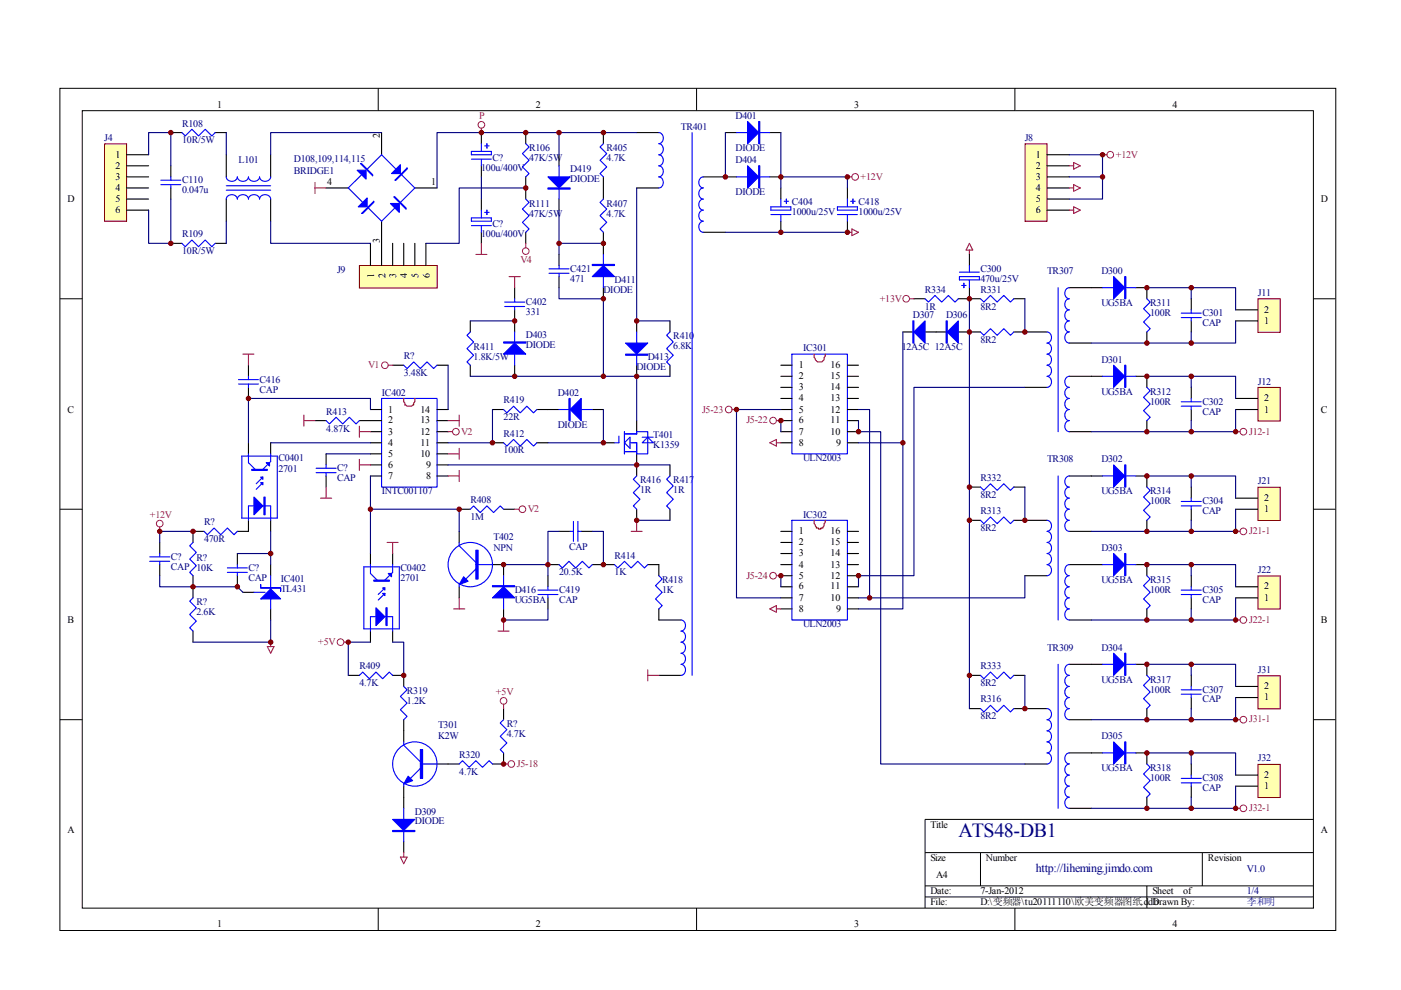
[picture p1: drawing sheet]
<svg xmlns="http://www.w3.org/2000/svg" width="297mm" height="210mm" viewBox="0 0 297 210" stroke-linecap="round" stroke-linejoin="round" font-family="sans-serif">
<g fill="none" stroke="#000" stroke-width=".21">
<path d="M12.7 18.7h270.5v178.6h-270.5zM80.2 18.7v4.7M147.7 18.7v4.7M215.2 18.7v4.7M17.4 23.5h261.1v169h-261.1zM12.7 63.3h4.7M278.4 63.3h4.7M12.7 108h4.7M278.4 108h4.7M12.7 152.6h4.7M278.4 152.6h4.7M278.4 173.7h-82.3v18.8"/>
<path d="M80.2 192.5v4.7M147.7 192.5v4.7M196.1 180.8h82.3M196.1 187.8h82.3M196.1 190.2h82.3M207.9 180.8v7M215.2 192.5v4.7M243.2 187.8v4.7M254.9 180.8v7"/>
</g>
<path d="M135 28.1h4.7M135 39.9h4.7M149.1 37.5h4.7M149.1 49.3h4.7M139.7 131.5h4.7M139.7 143.2h4.7" fill="none" stroke="#000" stroke-width=".23"/>
<path d="M139.7 28.1a1.2 1.2 0 0 1 .9 1.2 1.2 1.2 0 0 1-.9 1.2 1.2 1.2 0 0 1 .9 1.1 1.2 1.2 0 0 1-.9 1.2 1.2 1.2 0 0 1 .9 1.2 1.2 1.2 0 0 1-.9 1.2 1.2 1.2 0 0 1 .9 1.1 1.2 1.2 0 0 1-.9 1.2 1.2 1.2 0 0 1 .9 1.2 1.2 1.2 0 0 1-.9 1.2M149.1 37.5a1.2 1.2 0 0 0-.9 1.2 1.2 1.2 0 0 0 .9 1.2 1.2 1.2 0 0 0-.9 1.1 1.2 1.2 0 0 0 .9 1.2 1.2 1.2 0 0 0-.9 1.2 1.2 1.2 0 0 0 .9 1.2 1.2 1.2 0 0 0-.9 1.1 1.2 1.2 0 0 0 .9 1.2 1.2 1.2 0 0 0-.9 1.2 1.2 1.2 0 0 0 .9 1.2M144.4 131.5a1.2 1.2 0 0 1 .9 1.1 1.2 1.2 0 0 1-.9 1.2 1.2 1.2 0 0 1 .9 1.2 1.2 1.2 0 0 1-.9 1.2 1.2 1.2 0 0 1 .9 1.1 1.2 1.2 0 0 1-.9 1.2 1.2 1.2 0 0 1 .9 1.2 1.2 1.2 0 0 1-.9 1.2 1.2 1.2 0 0 1 .9 1.1 1.2 1.2 0 0 1-.9 1.2" fill="none" stroke="#00f" stroke-width=".23"/>
<path d="M22.3 30.6h4.5v16.3h-4.5z" fill="#ffffb0"/>
<path d="M22.2 30.5h4.6v16.4h-4.6z" fill="none" stroke="#800000" stroke-width=".21"/>
<g fill="none" stroke="#000" stroke-width=".23">
<path d="M26.8 32.8h4.7M26.8 35.2h4.7M26.8 37.5h4.7M26.8 39.9h4.7M36.2 28.1h2.4M36.2 35.2v2.3M36.2 39.9v2.3M45.6 28.1h2.4M69.1 39.9h4.7M80.9 28.1v4.7M88 39.9h4.7M111.5 28.1v2.4"/>
<path d="M111.5 37.5v4.7M26.8 42.2h4.7M26.8 44.6h4.7M36.2 51.6h2.4M45.6 51.6h2.4M80.9 46.9v4.7M111.5 49.3v2.3"/>
</g>
<g fill="none" stroke="#00f" stroke-width=".23">
<path d="M34.1 38.2h4.2M34.1 39.2h4.2M36.2 37.5v.7M36.2 39.2v.7M38.6 28.1l.7 .7 1.4-1.4 1.4 1.4 1.4-1.4 1.4 1.4 .7-.7M76.4 34.7h.3l2.3 2.3v.3zM76.7 37l-2.9 2.9 3.1 3M77.8 35.9l3.1-3.1 3.1 3.1M83.7 38.2l2.6-2.6v.3l-2.3 2.3zM85.1 37l2.9 2.9-3.1 3M111.5 30.5l.7 .7-1.4 1.4 1.4 1.4-1.4 1.4 1.4 1.4-.7 .7M38.6 51.6l.7 .7 1.4-1.4 1.4 1.4 1.4-1.4 1.4 1.4 .7-.7"/>
<path d="M76.7 45.3l2.6-2.6v.2l-2.4 2.4zM78.1 44.1l2.8 2.8 2.8-2.8M83.5 41.7h.2l2.4 2.4v.2zM111.5 42.2l.7 .7-1.4 1.4 1.4 1.4-1.4 1.4 1.4 1.4-.7 .8"/>
</g>
<g fill="#00f" stroke="#00f" stroke-width=".23">
<path d="M75.7 36.1h1.9v1.9z"/>
<path d="M84.9 34.9v1.9h-1.9z"/>
<path d="M82.8 43.1h1.9v1.9z"/>
<path d="M76 43.9l1.8-1.9v1.9z"/>
</g>
<path d="M76.3 56.4h16.4v4.7h-16.4z" fill="#ffffb0"/>
<path d="M76.2 56.3h16.5v4.8h-16.5z" fill="none" stroke="#800000" stroke-width=".21"/>
<g fill="none" stroke="#000" stroke-width=".23">
<path d="M102.1 28.1v2.4M102.1 35.2v2.3M118.5 32.8v2.4M127.9 28.1v2.4M127.9 37.5v4.7M153.8 28.1h2.4M153.8 37.5h2.4M163.2 28.1h2.4M163.2 37.5h2.4M165.6 39.9v2.3M179.7 39.9v2.3M78.5 51.6v4.7"/>
<path d="M80.9 51.6v4.7M83.2 51.6v4.7M85.6 51.6v4.7M88 51.6v4.7M90.3 51.6v4.7M102.1 42.2v2.4M102.1 49.3v2.3M118.5 42.2v2.4M118.5 53.9v2.4M118.5 58.6v2.4M127.9 49.3v4.6M165.6 46.9v2.4"/>
<path d="M179.7 46.9v2.4M52.7 77.4v2.4M83.2 77.4h2.4M92.7 77.4h2.3M99.7 68v2.4M99.7 77.4v2.4M109.1 61v2.3M109.1 65.7v4.7M109.1 77.4v2.4M127.9 61v2.3M135 68v2.4M135 77.4v2.4"/>
<path d="M142 68v2.4M142 77.4v2.4M52.7 82.1v2.4M52.7 93.9v2.3M57.4 93.9v2.3M66.8 89.2h2.3M69.1 96.2v2.4M76.2 89.2h4.7M78.5 86.8h2.4M78.5 93.9h2.4M78.5 91.5h2.4M78.5 96.2h2.4"/>
<path d="M78.5 98.6h2.4M92.7 86.8h2.3M92.7 89.2h2.3M92.7 93.9h2.3M92.7 91.5h2.3M92.7 96.2h2.3M92.7 98.6h2.3M104.4 86.8h2.4M104.4 93.9h2.4M113.8 86.8h4.7M113.8 93.9h2.4M125.6 86.8h2.3"/>
<path d="M127.9 93.9h2.4M135 89.2v2.3M135 96.2v4.7M142 98.6v2.3M33.9 115v2.4M33.9 119.7v2.4M43.3 112.7h-2.4v2.3M50.3 117.4v2.3M52.7 110.3v2.4h-2.4M57.4 110.3v2.4M57.4 119.7v2.4M69.1 100.9v2.4"/>
<path d="M78.5 117.4v2.3M78.5 100.9h2.4M83.2 117.4v2.3M92.7 100.9h2.3M97.4 112.7v2.3M97.4 108h2.3M104.4 119.7h2.4v2.4M106.8 108h2.3M116.2 119.7h2.3M118.5 112.7h2.4M123.2 112.7h2.4M125.6 119.7h4.7"/>
<path d="M135 108v2.3M137.3 119.7h2.4v2.4M142 108v2.3M40.9 122.1v4.7M40.9 133.8v2.4M50.3 122.1v2.3M51.5 125.6h2.4M57.4 129.1v2.4M78.5 133.8v2.4M83.2 133.8v2.4M97.4 124.4v2.4M106.8 129.1v2.4"/>
<path d="M116.2 122.1v2.3M116.2 126.8v2.3M139.7 129.1v2.4M73.8 143.2h2.4M83.2 143.2h2.4v2.3M85.6 152.6v4.7M106.8 159.6v2.4h-2.4M106.8 150.2v2.4M85.6 166.7v4.7M85.6 178.4v2.4M92.7 162h4.7"/>
</g>
<g fill="none" stroke="#00f" stroke-width=".23">
<path d="M99.9 32.1h4.3v.7h-4.3zM99.9 33.7h4.3M102.1 30.5v1.6M102.1 33.7v1.5M102.8 30.9h.9M103.2 30.5v.9M118.5 35.2v7M127.9 30.5l-.7 .7 1.4 1.4-1.4 1.4 1.4 1.4-1.4 1.4 .7 .7M146.7 28.1v115.1M156.2 28.1h7M156.2 37.5h7M99.9 46.2h4.3v.7h-4.3z"/>
<path d="M99.9 47.8h4.3M102.1 44.6v1.6M102.1 47.8v1.5M102.8 45h.9M103.2 44.6v.9M116.4 57h4.2M116.4 57.9h4.2M118.5 56.3v.7M118.5 57.9v.7M127.9 42.2l-.7 .7 1.4 1.4-1.4 1.4 1.4 1.4-1.4 1.4 .7 .8M127.9 53.9v7.1M163.4 43.9h4.3v.7h-4.3z"/>
<path d="M163.4 45.5h4.3M165.6 42.2v1.7M165.6 45.5v1.4M166.3 42.7h.9M166.7 42.2v.9M177.6 45.5h4.2M177.6 43.9h4.2v.7h-4.2zM179.7 42.2v1.7M179.7 45.5v1.4M180.4 42.7h.9M180.8 42.2v.9M52.7 79.8v.7"/>
<path d="M85.6 77.4l.7 .7 1.4-1.4 1.4 1.4 1.4-1.4 1.4 1.4 .8-.7M99.7 70.4l-.7 .7 1.4 1.4-1.4 1.4 1.4 1.4-1.4 1.4 .7 .7M107 64h4.2M107 65h4.2M109.1 63.3v.7M109.1 65v.7M109.1 70.4v7M135 70.4v7M142 70.4l-.7 .7 1.4 1.4-1.4 1.4 1.4 1.4-1.4 1.4 .7 .7M50.6 81.4h4.2M50.6 80.5h4.2M51.3 96.7h7.5v13.1h-7.5z"/>
<path d="M52.7 96.2v1.9l1.4 1.4M52.7 81.4v.7M57.4 96.2v1.7l-1.7 1.6M67 99.3h4.3M69.1 89.2l.7 .7 1.5-1.4 1.4 1.4 1.4-1.4 1.4 1.4 .7-.7M69.1 98.6v.7M80.9 84.5h11.8v18.8h-11.8zM106.8 86.8l.7 .7 1.4-1.4 1.4 1.4 1.4-1.4 1.4 1.4 .7-.7M106.8 93.9l.7 .7 1.4-1.4 1.4 1.4 1.4-1.4 1.4 1.4 .7-.7M118.5 86.8h7.1M131.2 92.5v1.4h-.9M132.4 92h2.6v-.5h2.3v4.7h-2.3v-2.3h-1.4"/>
<path d="M132.4 91.5v4.7M132.4 95.8h2.6M132.4 93.9l1.2-1.2v2.4zM136.2 93.9l1.1-1.2 1.2 1.2zM136.2 92.7h2.3M31.7 118.1h4.3M31.7 119h4.3M33.9 117.4v.7M33.9 119v.7M40.9 115l-.7 .7 1.4 1.4-1.4 1.4 1.4 1.4-1.4 1.5 .7 .7M43.3 112.7l.7 .7 1.4-1.4 1.4 1.4 1.4-1.4 1.4 1.4 .7-.7M50.3 119.7v.7"/>
<path d="M52.7 110.3v-3h4.7v3M55.7 102.3l-1.4 1.4M55.7 101.2l-1.4 1.4M67 100.2h4.3M69.1 100.2v.7M78.5 119.7v1.9l1.5 1.4M83.2 119.7v1.7l-1.6 1.6M97.4 115v.7l3.5 3.5M99.7 108l.7-.7 1.4 1.4 1.4-1.4 1.4 1.4 1.5-1.4 .7 .7M100.9 119.7h3.5M118.5 119.7l.7 .7 1.4-1.4 1.5 1.4 1.4-1.4 1.4 1.4 .7-.7M120.9 112.7h.7"/>
<path d="M121.6 110.6v4.2M122.5 112.7h.7M122.5 110.6v4.2M130.3 119.7l.7 .7 1.4-1.4 1.4 1.4 1.4-1.4 1.4 1.4 .7-.7M135 100.9l-.7 .7 1.4 1.4-1.4 1.4 1.4 1.5-1.4 1.4 .7 .7M142 100.9l-.7 .7 1.4 1.4-1.4 1.4 1.4 1.5-1.4 1.4 .7 .7M40.9 126.8l-.7 .7 1.4 1.4-1.4 1.4 1.4 1.4-1.4 1.4 .7 .7M48.2 121.4h4.2M48.2 120.4h4.2M50.3 121.4v.7M53.9 125.6h2.3M57.4 122.1v7"/>
<path d="M77.1 120.2h7.6v13.1h-7.6zM78.5 133.8v-3h4.7v3M81.6 125.8l-1.4 1.4M81.6 124.6l-1.4 1.5M97.4 123.9v.5M100.9 120.7l-2.1 2.1M106.8 122.1v7M114.1 125.1h4.2M114.1 126.1h4.2M116.2 124.4v.7M116.2 126.1v.7M139.7 122.1l.7 .7-1.4 1.4 1.4 1.4-1.4 1.4 1.4 1.4-.7 .7"/>
<path d="M76.2 143.2l.7-.7 1.4 1.4 1.4-1.4 1.4 1.4 1.4-1.4 .7 .7M85.6 145.5l.7 .8-1.4 1.4 1.4 1.4-1.4 1.4 1.4 1.4-.7 .7M85.6 157.3v.7l3.5 3.5M106.8 152.6l-.7 .7 1.4 1.4-1.4 1.4 1.4 1.4-1.4 1.4 .7 .7M85.6 166.2v.5M85.6 171.4v7M89.1 162.9l-2.1 2.1M89.1 162h3.6M97.4 162l.7-.7 1.4 1.4 1.4-1.4 1.4 1.4 1.4-1.4 .7 .7"/>
<circle cx="99.7" cy="119.7" r="4.7"/>
<circle cx="88" cy="162" r="4.7"/>
</g>
<g fill="#00f" stroke="#00f" stroke-width=".23">
<path d="M116.2 37.5h4.7l-2.4 2.4z"/>
<path d="M125.6 58.6l2.3-2.3 2.4 2.3z"/>
<path d="M109.1 72.7l2.4 2.4h-4.7z"/>
<path d="M132.6 72.7h4.7l-2.3 2.4z"/>
<path d="M120.9 86.8l2.3-2.3v4.7z"/>
<path d="M158.5 25.8l2.4 2.3-2.4 2.4z"/>
<path d="M158.5 35.2l2.4 2.3-2.4 2.4z"/>
<path d="M53.9 105.4l1.8 1.9-1.8 1.8z"/>
<path d="M55.3 101.2h.4v.4z"/>
<path d="M55.3 102.3h.4v.5z"/>
<path d="M56.4 98.1h.7v.7z"/>
<path d="M55.3 127l2.1-2.1 2.1 2.1z"/>
<path d="M79.7 128.9l1.9 1.9-1.9 1.8z"/>
<path d="M81.1 124.6h.5v.5z"/>
<path d="M81.1 125.8h.5v.5z"/>
<path d="M82.3 121.6h.7v.7z"/>
<path d="M98.3 122.3l.9 .9-1.8 .7z"/>
<path d="M86.5 164.6l1 .9-1.9 .7z"/>
<path d="M83.2 173.7h4.8l-2.4 2.4z"/>
<path d="M106.8 124.4l2.3 2.4h-4.7z"/>
<path d="M116.2 39.9h4.7v.2h-4.7z" fill-rule="evenodd"/>
<path d="M125.6 56.1h4.7v.2h-4.7z" fill-rule="evenodd"/>
<path d="M106.8 72.5h4.7v.2h-4.7z" fill-rule="evenodd"/>
<path d="M132.6 75.1h4.7v.2h-4.7z" fill-rule="evenodd"/>
<path d="M120.6 84.5h.3v4.7h-.3z" fill-rule="evenodd"/>
<path d="M160.9 25.8h.2v4.7h-.2z" fill-rule="evenodd"/>
<path d="M160.9 35.2h.2v4.7h-.2z" fill-rule="evenodd"/>
<path d="M56 105.4h.2v3.7h-.2z" fill-rule="evenodd"/>
<path d="M53.4 99.5h3.3v.2h-3.3z" fill-rule="evenodd"/>
<path d="M55.3 123.9v.7h4.2v.7v-.7h-4.2z" fill-rule="evenodd"/>
<path d="M81.8 128.9h.3v3.7h-.3z" fill-rule="evenodd"/>
<path d="M79.3 123h3.2v.2h-3.2z" fill-rule="evenodd"/>
<path d="M100.9 116.7h.5v6.1h-.5z" fill-rule="evenodd"/>
<path d="M89.1 158.9h.5v6.1h-.5z" fill-rule="evenodd"/>
<path d="M83.2 176.1h4.8v.2h-4.8z" fill-rule="evenodd"/>
<path d="M104.4 124.2h4.7v.2h-4.7z" fill-rule="evenodd"/>
</g>
<g fill="none" stroke="#000080" stroke-width=".23">
<path d="M31.5 32.8v-4.7h4.7v7.1M78.5 28.1h2.4M102.1 37.5v4.7M111.5 39.9h-14.1v11.7h-7.1M118.5 28.1v4.7M135 28.1h-42.3v11.8M135 39.9v28.1h7M153.8 28.1v9.4M165.6 39.9v-2.4h14.1v2.4M165.6 28.1v9.4M36.2 42.2v9.4h-4.7v-7M118.5 44.6v7h9.4"/>
<path d="M118.5 51.6v2.3M153.8 49.3h25.9M95 77.4v9.4M99.7 79.8h42.3M99.7 68h9.4M118.5 61v2.3h9.4v16.5M135 79.8v9.4M57.4 93.9h21.1M69.1 96.2h9.4M78.5 86.8v-2.3h-25.8v9.4M95 98.6h47M104.4 86.8v7.1h-9.4"/>
<path d="M127.9 86.8v7.1h-11.7M40.9 112.7h-7v2.3M50.3 117.4h7.1M57.4 112.7v7M78.5 100.9v7.1h18.9v4.7M78.5 108v9.4M106.8 119.7h9.4v2.4M118.5 112.7h-2.3v7M125.6 112.7h2.3v7M135 110.3h7M33.9 122.1v2.3h16.4l1.2 1.2M57.4 131.5v4.7h-16.5"/>
<path d="M78.5 136.2h-4.7v7M83.2 136.2h2.4v7M116.2 129.1v2.4h-9.4"/>
</g>
<g fill="#800000" stroke="#800000" stroke-width=".21">
<circle cx="36.2" cy="28.1" r=".47"/>
<circle cx="36.2" cy="51.6" r=".47"/>
</g>
<g fill="none" stroke="#a1006a" stroke-width=".23">
<path d="M66.8 38.7v2.3M66.8 39.9h2.3M102.1 27.2v.9M179.7 37.5h.9M100.9 53.9h2.3M102.1 51.6v2.3M107.9 58.6h2.4M109.1 58.6v2.4M111.5 51.6v.9M179.7 49.3h.9M180.6 48.5l1.4 .8-1.4 .7zM51.5 75.1h2.4"/>
<path d="M52.7 75.1v2.3M82.3 77.4h.9M64.4 88v2.4M64.4 89.2h2.4M76.2 90.4v2.3M76.2 97.4v2.3M76.2 98.6h2.3M76.2 91.5h2.3M95 96.2h2.4M95 91.5h.9M95 89.2h2.4M97.4 88v2.4"/>
<path d="M97.4 95.1v2.3M97.4 99.7v2.4M33.9 111.7v1M68 105.6h2.3M69.1 103.3v2.3M82.1 115h2.3M83.2 115v2.4M95 100.9h2.4M109.1 108h1M133.8 112.7h2.4M135 110.3v2.4M56.7 137.1h1.4l-.7 1.4z"/>
<path d="M57.4 136.2v.9M72.9 136.2h.9M96.2 129.1h2.3M97.4 126.8v2.3M105.6 133.8h2.3M106.8 131.5v2.3M106.8 149.3v.9M137.3 142v2.4M137.3 143.2h2.4M106.8 162h.9M84.9 181.7h1.4l-.7 1.4zM85.6 180.8v.9"/>
</g>
<path d="M85.6 84.5v.7l.2 .2v.5a2.01 2.01 0 0 0 1.9 0v-.5l.3-.2v-.7" fill="none" stroke="#f00" stroke-width=".23"/>
<g fill="none" stroke="#a1006a" stroke-width=".21">
<circle cx="102.1" cy="26.5" r=".71"/>
<circle cx="181.3" cy="37.5" r=".71"/>
<circle cx="111.5" cy="53.2" r=".7"/>
<circle cx="81.6" cy="77.4" r=".7"/>
<circle cx="96.7" cy="91.5" r=".7"/>
<circle cx="33.9" cy="111" r=".71"/>
<circle cx="110.8" cy="108" r=".71"/>
<circle cx="72.2" cy="136.2" r=".71"/>
<circle cx="106.8" cy="148.6" r=".71"/>
<circle cx="108.4" cy="162" r=".7"/>
</g>
<path d="M217.4 30.6h4.6v16.3h-4.6z" fill="#ffffb0"/>
<path d="M217.3 30.5h4.7v16.4h-4.7z" fill="none" stroke="#800000" stroke-width=".21"/>
<g fill="none" stroke="#000" stroke-width=".23">
<path d="M48 32.8v4.7M57.4 32.8v4.7M222 32.8h4.7M222 35.2h4.7M222 37.5h4.7M222 39.9h4.7M48 42.2v4.7M57.4 42.2v4.7M222 42.2h4.7M222 44.6h4.7M205.5 70.4h2.4M205.5 63.3h2.4"/>
<path d="M214.9 70.4h7.1M214.9 63.3h2.4M226.7 72.7h4.7M226.7 61h7.1M226.7 79.8h7.1M240.8 61h2.4v2.3M240.8 79.8h2.4v2.3M243.2 70.4v2.3M252.6 63.3v2.4M252.6 68v2.4M217.3 82.1h4.7M226.7 91.5h4.7"/>
<path d="M243.2 89.2v2.3M252.6 82.1v2.4M252.6 86.8v2.4"/>
</g>
<circle cx="235.4" cy="32.8" r=".71" fill="none" stroke="#a1006a" stroke-width=".21"/>
<path d="M226.7 35.2h.9M226.7 39.9h.9M227.6 34.5l1.4 .7-1.4 .7zM227.6 39.2l1.4 .7-1.4 .7zM233.8 32.8h.9M226.7 44.6h.9M227.6 43.9l1.4 .7-1.4 .7z" fill="none" stroke="#a1006a" stroke-width=".23"/>
<path d="M48 28.1v4.7M78.5 28.1h-21.1v4.7M226.7 32.8h7.1v9.4h-7.1M226.7 37.5h7.1M48 46.9v4.7M57.4 46.9v4.7h21.1" fill="none" stroke="#000080" stroke-width=".23"/>
<g fill="none" stroke="#00f" stroke-width=".23">
<path d="M48 37.5a1.21 1.21 0 0 0 1.1 .9 1.21 1.21 0 0 0 1.2-.9 1.21 1.21 0 0 0 1.2 1 1.21 1.21 0 0 0 1.2-1 1.21 1.21 0 0 0 1.2 .9 1.21 1.21 0 0 0 1.1-.9 1.21 1.21 0 0 0 1.2 1 1.21 1.21 0 0 0 1.2-1M48 39.4h9.4M48 42.2a1.21 1.21 0 0 1 1.1-.9 1.21 1.21 0 0 1 1.2 .9 1.21 1.21 0 0 1 1.2-.9 1.21 1.21 0 0 1 1.2 .9 1.2 1.2 0 0 1 1.2-.9 1.2 1.2 0 0 1 1.1 .9 1.21 1.21 0 0 1 1.2-.9 1.21 1.21 0 0 1 1.2 .9M48 40.3h9.4M207.9 70.4l.7 .7 1.4-1.4 1.4 1.4 1.4-1.4 1.4 1.4 .7-.7M207.9 63.3l.7 .7 1.4-1.4 1.4 1.4 1.4-1.4 1.4 1.4 .7-.7M222 70.4a1.2 1.2 0 0 1 .9 1.2 1.2 1.2 0 0 1-.9 1.1 1.2 1.2 0 0 1 .9 1.2 1.2 1.2 0 0 1-.9 1.2 1.2 1.2 0 0 1 .9 1.2 1.2 1.2 0 0 1-.9 1.1 1.2 1.2 0 0 1 .9 1.2 1.2 1.2 0 0 1-.9 1.2 1.2 1.2 0 0 1 .9 1.2 1.2 1.2 0 0 1-.9 1.1M224.3 61v30.5M226.7 65.7a1.2 1.2 0 0 0-.9 1.2 1.2 1.2 0 0 0 .9 1.1 1.2 1.2 0 0 0-.9 1.2 1.2 1.2 0 0 0 .9 1.2 1.2 1.2 0 0 0-.9 1.2 1.2 1.2 0 0 0 .9 1.1M226.7 61a1.2 1.2 0 0 0-.9 1.2 1.2 1.2 0 0 0 .9 1.1 1.2 1.2 0 0 0-.9 1.2 1.2 1.2 0 0 0 .9 1.2M226.7 79.8a1.2 1.2 0 0 0-.9 1.2 1.2 1.2 0 0 0 .9 1.1 1.2 1.2 0 0 0-.9 1.2 1.2 1.2 0 0 0 .9 1.2 1.2 1.2 0 0 0-.9 1.2 1.2 1.2 0 0 0 .9 1.1 1.2 1.2 0 0 0-.9 1.2 1.2 1.2 0 0 0 .9 1.2 1.2 1.2 0 0 0-.9 1.2 1.2 1.2 0 0 0 .9 1.1M233.8 61h7"/>
<path d="M233.8 79.8h7M243.2 63.3l.7 .7-1.4 1.5 1.4 1.4-1.4 1.4 1.4 1.4-.7 .7M250.4 66.4h4.3M250.4 67.3h4.3M252.6 65.7v.7M252.6 67.3v.7M243.2 82.1l.7 .7-1.4 1.4 1.4 1.5-1.4 1.4 1.4 1.4-.7 .7M250.4 85.2h4.3M250.4 86.1h4.3M252.6 84.5v.7M252.6 86.1v.7"/>
</g>
<g fill="#800000" stroke="#800000" stroke-width=".21">
<circle cx="153.8" cy="37.5" r=".47"/>
<circle cx="111.5" cy="28.1" r=".47"/>
<circle cx="111.5" cy="39.9" r=".47"/>
<circle cx="102.1" cy="28.1" r=".47"/>
<circle cx="127.9" cy="28.1" r=".47"/>
<circle cx="127.9" cy="51.6" r=".47"/>
<circle cx="40.9" cy="112.7" r=".47"/>
<circle cx="135" cy="110.3" r=".47"/>
<circle cx="135" cy="98.6" r=".47"/>
<circle cx="104.4" cy="93.9" r=".47"/>
<circle cx="40.9" cy="124.4" r=".47"/>
<circle cx="127.9" cy="93.9" r=".47"/>
<circle cx="127.9" cy="63.3" r=".47"/>
<circle cx="109.1" cy="79.8" r=".47"/>
<circle cx="109.1" cy="68" r=".47"/>
<circle cx="135" cy="68" r=".47"/>
<circle cx="135" cy="79.8" r=".47"/>
<circle cx="118.5" cy="51.6" r=".47"/>
<circle cx="118.5" cy="28.1" r=".47"/>
<circle cx="127.9" cy="79.8" r=".47"/>
<circle cx="165.6" cy="37.5" r=".47"/>
<circle cx="165.6" cy="49.3" r=".47"/>
<circle cx="179.7" cy="49.2" r=".47"/>
<circle cx="179.7" cy="37.5" r=".47"/>
<circle cx="52.7" cy="84.5" r=".47"/>
<circle cx="50.3" cy="124.4" r=".47"/>
<circle cx="57.4" cy="117.4" r=".47"/>
<circle cx="57.4" cy="136.2" r=".47"/>
<circle cx="106.8" cy="119.7" r=".47"/>
<circle cx="127.9" cy="119.7" r=".47"/>
<circle cx="116.2" cy="119.7" r=".47"/>
<circle cx="106.8" cy="162" r=".47"/>
<circle cx="85.6" cy="143.2" r=".47"/>
<circle cx="97.4" cy="108" r=".47"/>
<circle cx="106.8" cy="131.5" r=".47"/>
<circle cx="78.5" cy="108" r=".47"/>
<circle cx="73.8" cy="136.2" r=".47"/>
<circle cx="233.8" cy="32.8" r=".47"/>
<circle cx="233.8" cy="37.5" r=".47"/>
</g>
<g fill="#00f" stroke="#00f" stroke-width=".23">
<path d="M236.1 58.6l2.4 2.4-2.4 2.3z"/>
<path d="M236.1 77.4l2.4 2.4-2.4 2.3z"/>
<path d="M238.5 58.6h.2v4.7h-.2z" fill-rule="evenodd"/>
<path d="M238.5 77.4h.2v4.7h-.2z" fill-rule="evenodd"/>
</g>
<path d="M266.8 63.4h4.6v7.1h-4.6z" fill="#ffffb0"/>
<path d="M266.7 63.3h4.7v7.2h-4.7z" fill="none" stroke="#800000" stroke-width=".21"/>
<path d="M262 68h4.7M262 65.7h4.7" fill="none" stroke="#000" stroke-width=".23"/>
<path d="M266.8 82.2h4.6v7.1h-4.6z" fill="#ffffb0"/>
<path d="M266.7 82.1h4.7v7.2h-4.7z" fill="none" stroke="#800000" stroke-width=".21"/>
<g fill="none" stroke="#000" stroke-width=".23">
<path d="M262 86.8h4.7M262 84.5h4.7M205.5 110.3h2.4M205.5 103.3h2.4M214.9 110.3h7.1M214.9 103.3h2.4M226.7 112.7h4.7M226.7 100.9h7.1M226.7 119.7h7.1M240.8 100.9h2.4v2.4M240.8 119.7h2.4v2.4M243.2 110.3v2.4"/>
<path d="M252.6 103.3v2.3M252.6 108v2.3M217.3 122.1h4.7M226.7 131.5h4.7M243.2 129.1v2.4M252.6 122.1v2.3M252.6 126.8v2.3"/>
</g>
<path d="M217.3 63.3v7.1M243.2 61h18.8v4.7M243.2 79.8h18.8v4.7M252.6 61v2.3M252.6 70.4v2.3M252.6 79.8v2.3M262 68v4.7h-30.6M252.6 89.2v2.3M262 86.8v4.7h-30.6" fill="none" stroke="#000080" stroke-width=".23"/>
<g fill="#800000" stroke="#800000" stroke-width=".21">
<circle cx="217.3" cy="70.4" r=".47"/>
<circle cx="243.2" cy="61" r=".47"/>
<circle cx="243.2" cy="79.8" r=".47"/>
<circle cx="243.2" cy="72.7" r=".47"/>
<circle cx="243.2" cy="91.5" r=".47"/>
<circle cx="252.6" cy="61" r=".47"/>
<circle cx="252.6" cy="72.7" r=".47"/>
<circle cx="252.6" cy="79.8" r=".47"/>
<circle cx="252.6" cy="91.5" r=".47"/>
</g>
<g fill="none" stroke="#00f" stroke-width=".23">
<path d="M207.9 110.3l.7 .7 1.4-1.4 1.4 1.4 1.4-1.4 1.4 1.4 .7-.7M207.9 103.3l.7 .7 1.4-1.4 1.4 1.4 1.4-1.4 1.4 1.4 .7-.7M222 110.3a1.2 1.2 0 0 1 .9 1.2 1.2 1.2 0 0 1-.9 1.2 1.2 1.2 0 0 1 .9 1.1 1.2 1.2 0 0 1-.9 1.2 1.2 1.2 0 0 1 .9 1.2 1.2 1.2 0 0 1-.9 1.2 1.2 1.2 0 0 1 .9 1.1 1.2 1.2 0 0 1-.9 1.2 1.2 1.2 0 0 1 .9 1.2 1.2 1.2 0 0 1-.9 1.2M224.3 100.9v30.6M226.7 100.9a1.2 1.2 0 0 0-.9 1.2 1.2 1.2 0 0 0 .9 1.2 1.2 1.2 0 0 0-.9 1.1 1.2 1.2 0 0 0 .9 1.2 1.2 1.2 0 0 0-.9 1.2 1.2 1.2 0 0 0 .9 1.2 1.21 1.21 0 0 0-.9 1.1 1.21 1.21 0 0 0 .9 1.2 1.2 1.2 0 0 0-.9 1.2 1.2 1.2 0 0 0 .9 1.2M226.7 119.7a1.2 1.2 0 0 0-.9 1.2 1.2 1.2 0 0 0 .9 1.2 1.2 1.2 0 0 0-.9 1.1 1.2 1.2 0 0 0 .9 1.2 1.2 1.2 0 0 0-.9 1.2 1.2 1.2 0 0 0 .9 1.2M233.8 100.9h7M233.8 119.7h7M243.2 103.3l.7 .7-1.4 1.4 1.4 1.4-1.4 1.4 1.4 1.4-.7 .7M250.4 106.3h4.3M250.4 107.3h4.3M252.6 105.6v.7"/>
<path d="M252.6 107.3v.7M226.7 126.8a1.2 1.2 0 0 0-.9 1.1 1.2 1.2 0 0 0 .9 1.2 1.2 1.2 0 0 0-.9 1.2 1.2 1.2 0 0 0 .9 1.2M243.2 122.1l.7 .7-1.4 1.4 1.4 1.4-1.4 1.4 1.4 1.4-.7 .7M250.4 125.1h4.3M250.4 126.1h4.3M252.6 124.4v.7M252.6 126.1v.7"/>
</g>
<g fill="#00f" stroke="#00f" stroke-width=".23">
<path d="M236.1 98.6l2.4 2.3-2.4 2.4z"/>
<path d="M236.1 117.4l2.4 2.3-2.4 2.4z"/>
<path d="M238.5 98.6h.2v4.7h-.2z" fill-rule="evenodd"/>
<path d="M238.5 117.4h.2v4.7h-.2z" fill-rule="evenodd"/>
</g>
<path d="M266.8 103.4h4.6v6.9h-4.6z" fill="#ffffb0"/>
<path d="M266.7 103.3h4.7v7h-4.7z" fill="none" stroke="#800000" stroke-width=".21"/>
<path d="M262 108h4.7M262 105.6h4.7" fill="none" stroke="#000" stroke-width=".23"/>
<path d="M266.8 122.2h4.6v6.9h-4.6z" fill="#ffffb0"/>
<path d="M266.7 122.1h4.7v7h-4.7z" fill="none" stroke="#800000" stroke-width=".21"/>
<g fill="none" stroke="#000" stroke-width=".23">
<path d="M262 126.8h4.7M262 124.4h4.7M205.5 150.2h2.4M205.5 143.2h2.4M214.9 150.2h7.1M214.9 143.2h2.4M226.7 152.6h4.7M226.7 140.9h7.1M226.7 159.6h7.1M240.8 140.9h2.4v2.3M240.8 159.6h2.4v2.4M243.2 150.2v2.4"/>
<path d="M252.6 143.2v2.3M252.6 147.9v2.3M217.3 162h4.7M226.7 171.4h4.7M243.2 169v2.4M252.6 162v2.3M252.6 166.7v2.3"/>
</g>
<path d="M217.3 103.3v7M243.2 100.9h18.8v4.7M243.2 119.7h18.8v4.7M252.6 100.9v2.4M252.6 110.3v2.4M252.6 119.7v2.4M262 108v4.7h-30.6M252.6 129.1v2.4M262 126.8v4.7h-30.6" fill="none" stroke="#000080" stroke-width=".23"/>
<g fill="#800000" stroke="#800000" stroke-width=".21">
<circle cx="217.3" cy="110.3" r=".47"/>
<circle cx="243.2" cy="100.9" r=".47"/>
<circle cx="243.2" cy="119.7" r=".47"/>
<circle cx="243.2" cy="112.7" r=".47"/>
<circle cx="243.2" cy="131.5" r=".47"/>
<circle cx="252.6" cy="131.5" r=".47"/>
<circle cx="252.6" cy="119.7" r=".47"/>
<circle cx="252.6" cy="112.7" r=".47"/>
<circle cx="252.6" cy="100.9" r=".47"/>
</g>
<g fill="none" stroke="#00f" stroke-width=".23">
<path d="M207.9 150.2l.7 .7 1.4-1.4 1.4 1.4 1.4-1.4 1.4 1.4 .7-.7M207.9 143.2l.7 .7 1.4-1.4 1.4 1.4 1.4-1.4 1.4 1.4 .7-.7M222 150.2a1.2 1.2 0 0 1 .9 1.2 1.2 1.2 0 0 1-.9 1.2 1.2 1.2 0 0 1 .9 1.2 1.2 1.2 0 0 1-.9 1.1 1.2 1.2 0 0 1 .9 1.2 1.2 1.2 0 0 1-.9 1.2 1.2 1.2 0 0 1 .9 1.2 1.2 1.2 0 0 1-.9 1.1 1.2 1.2 0 0 1 .9 1.2 1.2 1.2 0 0 1-.9 1.2M224.3 140.9v30.5M226.7 140.9a1.2 1.2 0 0 0-.9 1.1 1.2 1.2 0 0 0 .9 1.2 1.2 1.2 0 0 0-.9 1.2 1.2 1.2 0 0 0 .9 1.1 1.2 1.2 0 0 0-.9 1.2 1.2 1.2 0 0 0 .9 1.2 1.2 1.2 0 0 0-.9 1.2 1.2 1.2 0 0 0 .9 1.1 1.2 1.2 0 0 0-.9 1.2 1.2 1.2 0 0 0 .9 1.2M226.7 159.6a1.2 1.2 0 0 0-.9 1.2 1.2 1.2 0 0 0 .9 1.2 1.2 1.2 0 0 0-.9 1.2 1.2 1.2 0 0 0 .9 1.1 1.2 1.2 0 0 0-.9 1.2 1.2 1.2 0 0 0 .9 1.2 1.2 1.2 0 0 0-.9 1.2 1.2 1.2 0 0 0 .9 1.1 1.2 1.2 0 0 0-.9 1.2 1.2 1.2 0 0 0 .9 1.2M233.8 140.9h7M233.8 159.6h7M243.2 143.2l.7 .7-1.4 1.4 1.4 1.4-1.4 1.4 1.4 1.4-.7 .7M250.4 146.3h4.3M250.4 147.2h4.3M252.6 145.5v.8"/>
<path d="M252.6 147.2v.7M243.2 162l.7 .7-1.4 1.4 1.4 1.4-1.4 1.4 1.4 1.4-.7 .7M250.4 165h4.3M250.4 166h4.3M252.6 164.3v.7M252.6 166v.7"/>
</g>
<g fill="#00f" stroke="#00f" stroke-width=".23">
<path d="M236.1 138.5l2.4 2.4-2.4 2.3z"/>
<path d="M236.1 157.3l2.4 2.3-2.4 2.4z"/>
<path d="M238.5 138.5h.2v4.7h-.2z" fill-rule="evenodd"/>
<path d="M238.5 157.3h.2v4.7h-.2z" fill-rule="evenodd"/>
</g>
<path d="M266.8 143.4h4.6v6.9h-4.6z" fill="#ffffb0"/>
<path d="M266.7 143.3h4.7v7h-4.7z" fill="none" stroke="#800000" stroke-width=".21"/>
<path d="M262 147.9h4.7M262 145.5h4.7" fill="none" stroke="#000" stroke-width=".23"/>
<path d="M266.8 162.2h4.6v6.9h-4.6z" fill="#ffffb0"/>
<path d="M266.7 162.1h4.7v7h-4.7z" fill="none" stroke="#800000" stroke-width=".21"/>
<g fill="none" stroke="#000" stroke-width=".23">
<path d="M205.5 53.9v2.4M165.6 77.4h2.3M165.6 79.8h2.3M179.7 77.4h2.3M179.7 79.8h2.3M191.4 70.4h2.4M193.8 63.3h2.3M196.1 70.4h4.7M203.2 70.4h2.3M205.5 61v2.3h-2.3M165.6 82.1h2.3M165.6 84.5h2.3"/>
<path d="M165.6 86.8h2.3M165.6 89.2h2.3M165.6 91.5h2.3M165.6 93.9h2.3M179.7 82.1h2.3M179.7 84.5h2.3M179.7 86.8h2.3M179.7 89.2h2.3M179.7 91.5h2.3M179.7 93.9h2.3M165.6 112.7h2.3M165.6 115h2.3"/>
<path d="M165.6 117.4h2.3M165.6 119.7h2.3M179.7 112.7h2.3M179.7 115h2.3M179.7 117.4h2.3M179.7 119.7h2.3M165.6 122.1h2.3M165.6 124.4h2.3M165.6 126.8h2.3M165.6 129.1h2.3M179.7 122.1h2.3M179.7 124.4h2.3"/>
<path d="M179.7 126.8h2.3M179.7 129.1h2.3M262 166.7h4.7M262 164.3h4.7"/>
</g>
<g fill="none" stroke="#000080" stroke-width=".23">
<path d="M191.4 70.4v58.7h-9.4M205.5 63.3v86.9M165.6 86.8h-9.4v40h9.4M165.6 89.2v2.3M182 86.8h2.4v40h-2.4M182 89.2v2.3h4.7v70.5h30.6M182 93.9h9.4M217.3 82.1h-23.5v40h-11.8v2.3M165.6 122.1v2.3M217.3 122.1v4.7h-32.9M217.3 143.2v7M243.2 140.9h18.8v4.6"/>
<path d="M243.2 159.6h18.8v4.7M252.6 140.9v2.3M252.6 150.2v2.4M252.6 159.6v2.4M262 147.9v4.7h-30.6M252.6 169v2.4M262 166.7v4.7h-30.6"/>
</g>
<g fill="#800000" stroke="#800000" stroke-width=".21">
<circle cx="217.3" cy="150.2" r=".47"/>
<circle cx="243.2" cy="140.8" r=".47"/>
<circle cx="243.2" cy="159.6" r=".47"/>
<circle cx="243.2" cy="152.6" r=".47"/>
<circle cx="243.2" cy="171.4" r=".47"/>
<circle cx="252.6" cy="171.4" r=".47"/>
<circle cx="252.6" cy="159.6" r=".47"/>
<circle cx="252.6" cy="152.6" r=".47"/>
<circle cx="252.6" cy="140.8" r=".47"/>
<circle cx="205.5" cy="110.3" r=".47"/>
<circle cx="205.5" cy="103.3" r=".47"/>
<circle cx="205.5" cy="143.2" r=".47"/>
<circle cx="191.4" cy="93.9" r=".47"/>
<circle cx="182" cy="122.1" r=".47"/>
<circle cx="184.4" cy="126.8" r=".47"/>
<circle cx="182" cy="91.5" r=".47"/>
<circle cx="156.1" cy="86.8" r=".47"/>
<circle cx="165.6" cy="89.2" r=".47"/>
<circle cx="165.6" cy="122.1" r=".47"/>
<circle cx="205.5" cy="63.3" r=".47"/>
<circle cx="262" cy="91.5" r=".47"/>
<circle cx="262" cy="112.7" r=".47"/>
<circle cx="262" cy="131.5" r=".47"/>
<circle cx="262" cy="152.6" r=".47"/>
<circle cx="262" cy="171.4" r=".47"/>
<circle cx="205.5" cy="70.4" r=".47"/>
<circle cx="33.9" cy="112.7" r=".47"/>
</g>
<path d="M203.4 58.6h4.3v.7h-4.3zM203.4 57.7h4.3M205.5 56.3v1.4M205.5 59.3v1.7M167.9 75.1h11.8v21.1h-11.8zM196.1 63.3l.7 .7 1.4-1.4 1.5 1.4 1.4-1.4 1.4 1.4 .7-.7M203.9 60.5h.9M204.4 60.1v.9M167.9 110.3h11.8v21.2h-11.8z" fill="none" stroke="#00f" stroke-width=".23"/>
<g fill="none" stroke="#a1006a" stroke-width=".23">
<path d="M205.5 51.6l.7 1.4h-1.4zM205.5 53v.9M192.8 63.3h1M155.2 86.8h1M163.2 93.9l1.4-.7v1.4zM164.6 93.9h1M164.6 89.2h1M262 91.5h.9M262 112.7h.9M163.2 129.1l1.4-.7v1.4zM164.6 129.1h1M164.6 122.1h1"/>
<path d="M262 131.5h.9M262 152.6h.9M262 171.4h.9"/>
</g>
<g fill="none" stroke="#a1006a" stroke-width=".21">
<circle cx="192.1" cy="63.3" r=".7"/>
<circle cx="154.5" cy="86.8" r=".71"/>
<circle cx="163.9" cy="89.2" r=".7"/>
<circle cx="263.6" cy="91.5" r=".71"/>
<circle cx="263.6" cy="112.7" r=".71"/>
<circle cx="163.9" cy="122.1" r=".7"/>
<circle cx="263.6" cy="131.5" r=".71"/>
<circle cx="263.6" cy="152.6" r=".71"/>
<circle cx="263.6" cy="171.4" r=".71"/>
</g>
<path d="M172.6 75.1v.7l.2 .2a1.03 1.03 0 0 0 .9 .8 1.03 1.03 0 0 0 1-.5l.3-1.2M172.6 110.3v.7l.2 .3 .3 .7h.5v.2h.4v-.2h.5l.2-.5v-.5l.3-.2v-.5" fill="none" stroke="#f00" stroke-width=".23"/>
<g fill="#00f" stroke="#00f" stroke-width=".23">
<path d="M200.8 70.4l2.4-2.4v4.7z"/>
<path d="M193.8 70.4l2.3-2.4v4.7z"/>
<path d="M200.6 68h.2v4.7h-.2z" fill-rule="evenodd"/>
<path d="M193.5 68h.3v4.7h-.3z" fill-rule="evenodd"/>
</g>
<text font-size="4.2" fill="#000080" x="203.2" y="177.4">ATS48-DB1</text>
<text font-size="2.5" fill="#000080" x="219.6" y="184.8">http://liheming.jimdo.com</text>
<g font-size="2.1">
<text x="46.1" y="22.9">1</text>
<text x="113.6" y="22.9">2</text>
<text x="181.1" y="22.9">3</text>
<text x="248.6" y="22.9">4</text>
<text x="80.5" y="29.3" transform="rotate(-90 80.5 29.3)">2</text>
<text x="24.5" y="33.5">1</text>
<text x="24.5" y="35.7">2</text>
<text x="219.6" y="33.5">1</text>
<text x="219.6" y="35.7">2</text>
<text x="24.5" y="38.1">3</text>
<text x="24.5" y="40.5">4</text>
<text x="69.3" y="39.3">4</text>
<text x="91.4" y="39.3">1</text>
<text x="219.6" y="38.1">3</text>
<text x="219.6" y="40.5">4</text>
<text x="14.3" y="42.8">D</text>
<text x="24.5" y="42.8">5</text>
<text x="24.5" y="45.1">6</text>
<text x="219.6" y="42.8">5</text>
<text x="219.6" y="45.1">6</text>
<text x="280.1" y="42.8">D</text>
<text x="80.5" y="51.6" transform="rotate(-90 80.5 51.6)">3</text>
<text x="79.3" y="58.9" transform="rotate(-90 79.3 58.9)">1</text>
<text x="81.7" y="58.9" transform="rotate(-90 81.7 58.9)">2</text>
<text x="84" y="58.9" transform="rotate(-90 84 58.9)">3</text>
<text x="86.4" y="58.9" transform="rotate(-90 86.4 58.9)">4</text>
<text x="88.7" y="58.9" transform="rotate(-90 88.7 58.9)">5</text>
<text x="91.1" y="58.9" transform="rotate(-90 91.1 58.9)">6</text>
<text x="268.1" y="68.7">1</text>
<text x="268.1" y="66.3">2</text>
<text x="169.3" y="78.1">1</text>
<text x="169.3" y="80.4">2</text>
<text x="169.3" y="82.7">3</text>
<text x="176.1" y="82.7">14</text>
<text x="176.1" y="80.4">15</text>
<text x="176.1" y="78.1">16</text>
<text x="14.3" y="87.5">C</text>
<text x="82.3" y="87.5">1</text>
<text x="82.3" y="89.8">2</text>
<text x="89.2" y="89.8">13</text>
<text x="89.2" y="87.5">14</text>
<text x="169.3" y="85.1">4</text>
<text x="169.3" y="87.5">5</text>
<text x="169.3" y="89.8">6</text>
<text x="176.1" y="89.8">11</text>
<text x="176.1" y="87.5">12</text>
<text x="176.1" y="85.1">13</text>
<text x="268.1" y="87.5">1</text>
<text x="268.1" y="85.1">2</text>
<text x="280.1" y="87.5">C</text>
<text x="82.3" y="92.1">3</text>
<text x="82.3" y="94.5">4</text>
<text x="89.2" y="94.5">11</text>
<text x="89.2" y="92.1">12</text>
<text x="169.3" y="92.1">7</text>
<text x="169.3" y="94.5">8</text>
<text x="176.1" y="92.1">10</text>
<text x="177.3" y="94.5">9</text>
<text x="82.3" y="96.9">5</text>
<text x="82.3" y="99.2">6</text>
<text x="82.3" y="101.5">7</text>
<text x="89.2" y="96.9">10</text>
<text x="90.3" y="101.5">8</text>
<text x="90.3" y="99.2">9</text>
<text x="268.1" y="106.2">2</text>
<text x="169.3" y="113.3">1</text>
<text x="176.1" y="113.3">16</text>
<text x="268.1" y="108.6">1</text>
<text x="169.3" y="115.6">2</text>
<text x="169.3" y="118">3</text>
<text x="176.1" y="118">14</text>
<text x="176.1" y="115.6">15</text>
<text x="169.3" y="120.3">4</text>
<text x="169.3" y="122.7">5</text>
<text x="169.3" y="125">6</text>
<text x="176.1" y="125">11</text>
<text x="176.1" y="122.7">12</text>
<text x="176.1" y="120.3">13</text>
<text x="268.1" y="125">2</text>
<text x="169.3" y="127.4">7</text>
<text x="169.3" y="129.7">8</text>
<text x="176.1" y="127.4">10</text>
<text x="177.3" y="129.7">9</text>
<text x="268.1" y="127.4">1</text>
<text x="14.3" y="132.1">B</text>
<text x="280.1" y="132.1">B</text>
<text x="268.1" y="148.5">1</text>
<text x="268.1" y="146.1">2</text>
<text x="268.1" y="167.3">1</text>
<text x="268.1" y="164.9">2</text>
<text x="14.3" y="176.7">A</text>
<text x="197.3" y="175.5">Title</text>
<text x="280.1" y="176.7">A</text>
<text x="197.3" y="182.6">Size</text>
<text x="209" y="182.6">Number</text>
<text x="256.1" y="182.6">Revision</text>
<text x="197.3" y="189.6">Date:</text>
<text x="197.3" y="192">File:</text>
<text x="198.5" y="186.1">A4</text>
<text x="207.9" y="189.6">7-Jan-2012</text>
<text x="207.9" y="192">D:\变频器\tu20111110\欧美变频器图纸.ddb</text>
<text x="244.3" y="189.6">Sheet</text>
<text x="244.3" y="192">Drawn By:</text>
<text x="250.9" y="189.6">of</text>
<text x="46.1" y="196.6">1</text>
<text x="113.6" y="196.6">2</text>
<text x="181.1" y="196.6">3</text>
<text x="248.6" y="196.6">4</text>
</g>
<g font-size="2.1" fill="#000080">
<text x="22.1" y="29.9">J4</text>
<text x="38.6" y="26.9">R108</text>
<text x="144.4" y="27.5">TR401</text>
<text x="156" y="25.2">D401</text>
<text x="217.3" y="29.9">J8</text>
<text x="38.6" y="30.3">10R/5W</text>
<text x="50.5" y="34.6">L101</text>
<text x="62.3" y="34.4">D108,109,114,115</text>
<text x="104.4" y="34.1">C?</text>
<text x="112.2" y="32">R106</text>
<text x="112.2" y="34.1">47K/5W</text>
<text x="128.6" y="32">R405</text>
<text x="128.6" y="34.1">4.7K</text>
<text x="156" y="32">DIODE</text>
<text x="156" y="34.6">D404</text>
<text x="38.6" y="38.8">C110</text>
<text x="38.6" y="40.9">0.047u</text>
<text x="62.3" y="36.9">BRIDGE1</text>
<text x="102" y="36.3">100u/400V</text>
<text x="120.9" y="36.5">D419</text>
<text x="120.9" y="38.6">DIODE</text>
<text x="156" y="41.4">DIODE</text>
<text x="112.2" y="43.8">R111</text>
<text x="112.2" y="45.9">47K/5W</text>
<text x="128.6" y="43.8">R407</text>
<text x="128.6" y="45.9">4.7K</text>
<text x="167.9" y="43.5">C404</text>
<text x="167.9" y="45.6">1000u/25V</text>
<text x="182" y="43.5">C418</text>
<text x="182" y="45.6">1000u/25V</text>
<text x="38.6" y="50.3">R109</text>
<text x="38.6" y="53.9">10R/5W</text>
<text x="102" y="50.3">100u/400V</text>
<text x="104.4" y="48.2">C?</text>
<text x="71.5" y="57.8">J9</text>
<text x="120.9" y="57.6">C421</text>
<text x="120.9" y="59.7">471</text>
<text x="130.3" y="60">D411</text>
<text x="207.9" y="57.6">C300</text>
<text x="207.9" y="59.7">470u/25V</text>
<text x="222" y="58.1">TR307</text>
<text x="233.5" y="58.1">D300</text>
<text x="111.5" y="64.6">C402</text>
<text x="127.9" y="62.1">DIODE</text>
<text x="196.1" y="62.1">R334</text>
<text x="196.1" y="65.6">1R</text>
<text x="207.9" y="62.1">R331</text>
<text x="207.9" y="65.6">8R2</text>
<text x="233.5" y="64.9">UG5BA</text>
<text x="243.8" y="64.9">R311</text>
<text x="266.7" y="62.8">J11</text>
<text x="111.5" y="71.7">D403</text>
<text x="111.5" y="66.7">331</text>
<text x="142.7" y="71.9">R410</text>
<text x="193.5" y="67.5">D307</text>
<text x="200.6" y="67.5">D306</text>
<text x="243.8" y="67">100R</text>
<text x="254.9" y="67">C301</text>
<text x="254.9" y="69.1">CAP</text>
<text x="85.6" y="76.1">R?</text>
<text x="100.4" y="74.3">R411</text>
<text x="100.4" y="76.4">1.8K/5W</text>
<text x="111.5" y="73.8">DIODE</text>
<text x="137.3" y="76.4">D413</text>
<text x="142.7" y="74">6.8K</text>
<text x="170.3" y="74.5">IC301</text>
<text x="191.2" y="74.3">12A5C 12A5C</text>
<text x="207.9" y="72.7">8R2</text>
<text x="233.5" y="76.9">D301</text>
<text x="55" y="81.1">C416</text>
<text x="55" y="83.2">CAP</text>
<text x="80.9" y="83.9">IC402</text>
<text x="85.6" y="79.7">3.48K</text>
<text x="118.3" y="83.9">D402</text>
<text x="135" y="78.5">DIODE</text>
<text x="233.5" y="83.7">UG5BA</text>
<text x="243.8" y="83.7">R312</text>
<text x="266.7" y="81.5">J12</text>
<text x="69.2" y="87.9">R413</text>
<text x="106.8" y="85.5">R419</text>
<text x="106.8" y="89.1">22R</text>
<text x="243.8" y="85.8">100R</text>
<text x="254.9" y="85.8">C302</text>
<text x="254.9" y="87.9">CAP</text>
<text x="69.2" y="91.6">4.87K</text>
<text x="106.8" y="92.6">R412</text>
<text x="118.3" y="90.7">DIODE</text>
<text x="138.5" y="92.8">T401</text>
<text x="138.5" y="94.9">K1359</text>
<text x="59" y="97.8">C0401</text>
<text x="59" y="100.1">2701</text>
<text x="71.5" y="99.9">C?</text>
<text x="106.8" y="96.1">100R</text>
<text x="170.3" y="97.8">ULN2003</text>
<text x="222" y="98">TR308</text>
<text x="233.5" y="98">D302</text>
<text x="71.5" y="102">CAP</text>
<text x="80.9" y="104.8">INTC001107</text>
<text x="99.7" y="106.7">R408</text>
<text x="135.7" y="102.5">R416</text>
<text x="135.7" y="104.6">1R</text>
<text x="142.7" y="102.5">R417</text>
<text x="142.7" y="104.6">1R</text>
<text x="207.9" y="102">R332</text>
<text x="207.9" y="105.5">8R2</text>
<text x="233.5" y="104.8">UG5BA</text>
<text x="243.8" y="104.8">R314</text>
<text x="243.8" y="106.9">100R</text>
<text x="254.9" y="106.9">C304</text>
<text x="266.7" y="102.7">J21</text>
<text x="43.3" y="111.4">R?</text>
<text x="99.7" y="110.3">1M</text>
<text x="170.3" y="109.7">IC302</text>
<text x="207.9" y="109.1">R313</text>
<text x="207.9" y="112.5">8R2</text>
<text x="254.9" y="109.1">CAP</text>
<text x="36.2" y="118.6">C?</text>
<text x="41.7" y="118.9">R?</text>
<text x="43.3" y="114.9">470R</text>
<text x="104.6" y="114.5">T402</text>
<text x="104.6" y="116.8">NPN</text>
<text x="120.6" y="116.6">CAP</text>
<text x="130.3" y="118.5">R414</text>
<text x="233.5" y="116.8">D303</text>
<text x="36.2" y="120.7">CAP 10K</text>
<text x="52.7" y="121">C?</text>
<text x="52.7" y="123.1">CAP</text>
<text x="59.5" y="123.4">IC401</text>
<text x="59.5" y="125.5">TL431</text>
<text x="84.9" y="121">C0402</text>
<text x="84.9" y="123.1">2701</text>
<text x="109.1" y="125.7">D416</text>
<text x="118.5" y="121.9">20.5K</text>
<text x="118.5" y="125.7">C419</text>
<text x="130.3" y="121.9">1K</text>
<text x="140.4" y="123.6">R418</text>
<text x="140.4" y="125.7">1K</text>
<text x="233.5" y="123.6">UG5BA</text>
<text x="243.8" y="123.6">R315</text>
<text x="243.8" y="125.7">100R</text>
<text x="254.9" y="125.7">C305</text>
<text x="266.7" y="121.5">J22</text>
<text x="41.7" y="128.3">R?</text>
<text x="41.7" y="130.4">2.6K</text>
<text x="109.1" y="127.9">UG5BA</text>
<text x="118.5" y="127.9">CAP</text>
<text x="254.9" y="127.9">CAP</text>
<text x="170.3" y="133">ULN2003</text>
<text x="222" y="137.9">TR309</text>
<text x="233.5" y="137.9">D304</text>
<text x="76.2" y="141.9">R409</text>
<text x="207.9" y="141.9">R333</text>
<text x="266.7" y="142.6">J31</text>
<text x="76.2" y="145.5">4.7K</text>
<text x="86.3" y="147.1">R319</text>
<text x="86.3" y="149.2">1.2K</text>
<text x="207.9" y="148.9">R316</text>
<text x="207.9" y="145.5">8R2</text>
<text x="233.5" y="144.7">UG5BA</text>
<text x="243.8" y="144.7">R317</text>
<text x="243.8" y="146.8">100R</text>
<text x="254.9" y="146.8">C307</text>
<text x="254.9" y="148.9">CAP</text>
<text x="92.9" y="154.4">T301</text>
<text x="107.4" y="154.1">R?</text>
<text x="207.9" y="152.5">8R2</text>
<text x="92.9" y="156.7">K2W</text>
<text x="97.4" y="160.7">R320</text>
<text x="107.4" y="156.2">4.7K</text>
<text x="233.5" y="156.7">D305</text>
<text x="266.7" y="161.4">J32</text>
<text x="97.4" y="164.3">4.7K</text>
<text x="233.5" y="163.5">UG5BA</text>
<text x="243.8" y="163.5">R318</text>
<text x="243.8" y="165.6">100R</text>
<text x="254.9" y="165.6">C308</text>
<text x="254.9" y="167.7">CAP</text>
<text x="88" y="172.7">D309</text>
<text x="88" y="174.8">DIODE</text>
<text x="264.3" y="184.9">V1.0</text>
<text x="264.3" y="192">李和明</text>
<text x="264.3" y="189.6">1/4</text>
</g>
<g font-size="2.1" fill="#a1006a">
<text x="101.6" y="25.2">P</text>
<text x="236.6" y="33.5">+12V</text>
<text x="182.5" y="38.1">+12V</text>
<text x="110.3" y="55.7">V4</text>
<text x="186.5" y="63.9">+13V</text>
<text x="78.1" y="78.1">V1</text>
<text x="148.8" y="87.5">J5-23</text>
<text x="158.2" y="89.8">J5-22</text>
<text x="97.8" y="92.1">V2</text>
<text x="264.8" y="92.1">J12-1</text>
<text x="31.7" y="109.7">+12V</text>
<text x="111.9" y="108.6">V2</text>
<text x="264.8" y="113.3">J21-1</text>
<text x="158.2" y="122.7">J5-24</text>
<text x="67.5" y="136.8">+5V</text>
<text x="264.8" y="132.1">J22-1</text>
<text x="105.2" y="147.3">+5V</text>
<text x="264.8" y="153.2">J31-1</text>
<text x="109.6" y="162.6">J5-18</text>
<text x="264.8" y="172">J32-1</text>
</g>
</svg>
